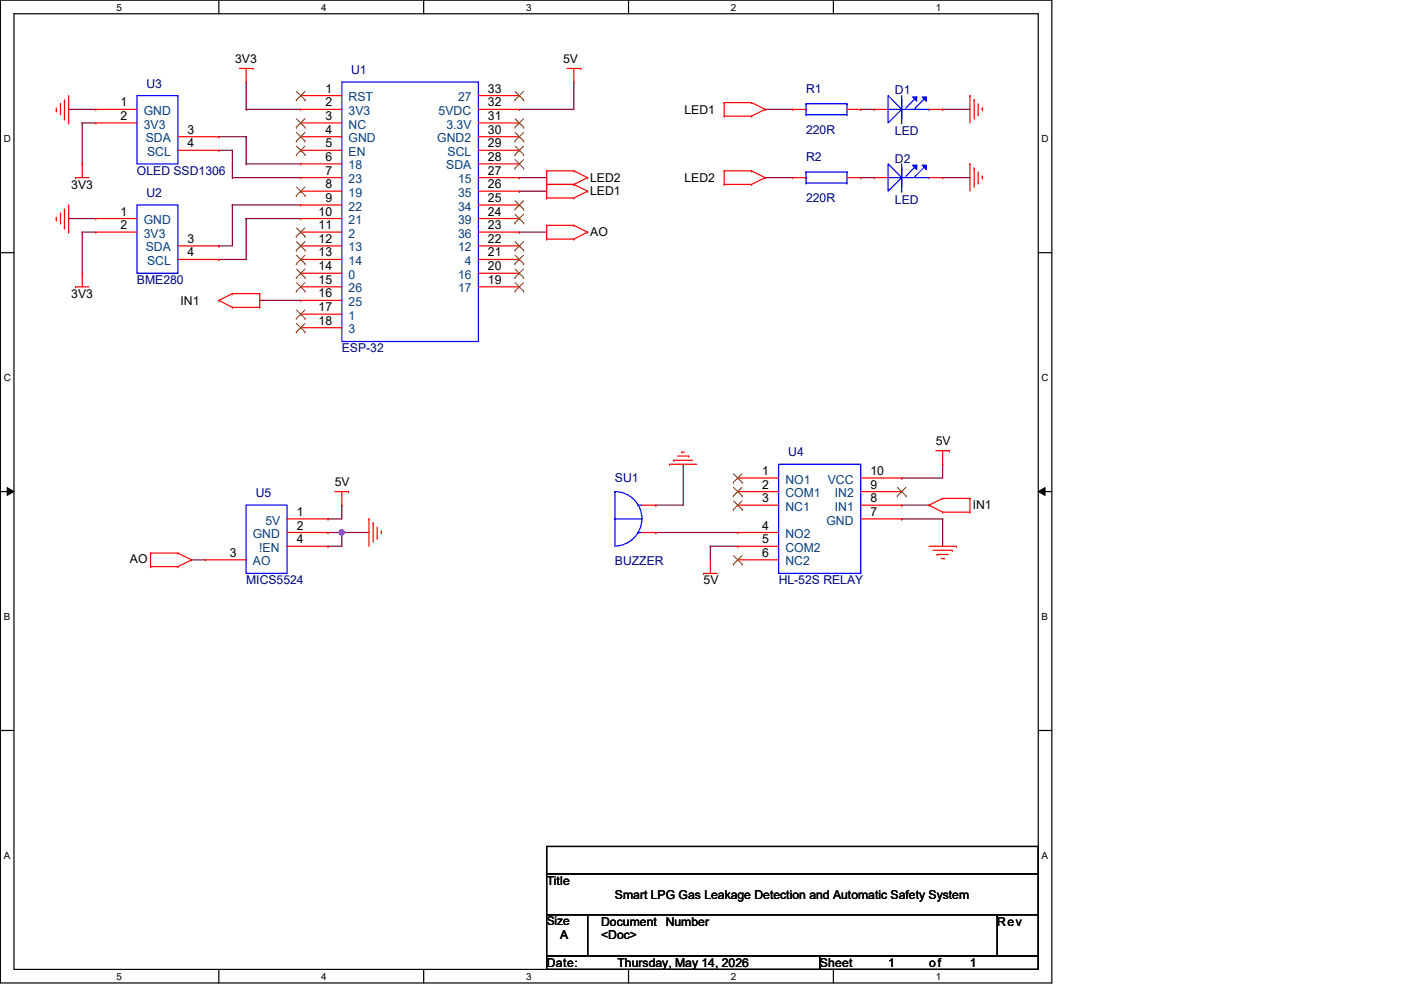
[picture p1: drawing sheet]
<svg xmlns="http://www.w3.org/2000/svg" width="297mm" height="210mm" viewBox="0 0 297 210" stroke-linecap="round" stroke-linejoin="round" font-family="sans-serif">
<path d="M.1 0h222.9v208.5h-222.9zM3 2.9h217.1v202.7h-217.1z" fill="none" stroke="#000" stroke-width=".25"/>
<g fill="#fff">
<path d="M24.7 .3h1.1v2.4h-1.1z"/>
<path d="M24.7 205.9h1.1v2.3h-1.1z"/>
</g>
<path d="M46.4 0v2.9M46.4 205.6v2.9" fill="none" stroke="#000" stroke-width=".25"/>
<g fill="#fff">
<path d="M68.1 .3h1.2v2.4h-1.2z"/>
<path d="M68.1 205.9h1.2v2.3h-1.2z"/>
</g>
<path d="M89.8 0v2.9M89.8 205.6v2.9" fill="none" stroke="#000" stroke-width=".25"/>
<g fill="#fff">
<path d="M111.5 .3h1.2v2.4h-1.2z"/>
<path d="M111.5 205.9h1.2v2.3h-1.2z"/>
</g>
<path d="M133.3 0v2.9M133.3 205.6v2.9" fill="none" stroke="#000" stroke-width=".25"/>
<g fill="#fff">
<path d="M155 .3h1.1v2.4h-1.1z"/>
<path d="M155 205.9h1.1v2.3h-1.1z"/>
</g>
<path d="M176.7 0v2.9M176.7 205.6v2.9" fill="none" stroke="#000" stroke-width=".25"/>
<g fill="#fff">
<path d="M198.4 .3h1.2v2.4h-1.2z"/>
<path d="M198.4 205.9h1.2v2.3h-1.2z"/>
<path d="M.8 28.2h1.5v2.4h-1.5z"/>
<path d="M220.8 28.2h1.5v2.4h-1.5z"/>
<path d="M.8 78.9h1.5v2.3h-1.5z"/>
<path d="M220.8 78.9h1.5v2.3h-1.5z"/>
</g>
<path d="M.1 53.6h2.9M220.1 53.6h2.9" fill="none" stroke="#000" stroke-width=".25"/>
<g fill="#fff">
<path d="M.8 129.6h1.4v2.3h-1.4z"/>
<path d="M220.8 129.6h1.4v2.3h-1.4z"/>
</g>
<path d="M.1 104.3h2.9M220.1 104.3h2.9" fill="none" stroke="#000" stroke-width=".25"/>
<path d="M1.5 103.4l1.5 .9-1.5 .8zM220.1 104.3l1.5-.9v1.7z" fill="#000"/>
<path d="M1.5 103.4l1.5 .9-1.5 .8zM220.1 104.3l1.5-.9v1.7z" fill="none" stroke="#000" stroke-width=".21"/>
<g fill="#fff">
<path d="M.8 180.3h1.4v2.3h-1.4z"/>
<path d="M220.8 180.3h1.4v2.3h-1.4z"/>
</g>
<path d="M.1 154.9h2.9M220.1 154.9h2.9" fill="none" stroke="#000" stroke-width=".25"/>
<g fill="none" stroke="#800040" stroke-width=".25">
<path d="M52.2 17.4h.1M52.2 17.4v5.8M121.7 17.4h.1M121.7 17.4v5.8h-11.6M14.6 23.2h.1M14.6 23.2h5.7M17.4 26.1h.1M17.4 26.1v8.7M17.4 26.1h2.9M46.4 29h.1M46.4 31.9h.1M46.4 29h5.8"/>
<path d="M46.4 31.9h2.9M49.3 31.9h.1M49.3 37.7h.1M49.3 31.9v5.8M49.3 37.7h14.5M52.2 23.2h.1M52.2 29h.1M52.2 34.8h.1M52.2 29v5.8M52.2 23.2h11.6M52.2 34.8h11.6M110.1 23.2h.1"/>
<path d="M14.6 46.4h.1M14.6 46.4h5.7M17.4 49.2h.1M17.4 49.2v8.8M17.4 49.2h2.9M46.4 55h.1M46.4 52.2h.1M49.3 43.5h.1M49.3 43.5v8.7h-2.9M49.3 43.5h14.5M52.2 46.4h.1M52.2 46.4v8.6h-5.8"/>
<path d="M52.2 46.4h11.6M69.6 110.1h.1M69.6 112.9h.1M69.6 115.9h.1M69.6 112.9h2.9M72.5 107.1h.1M72.5 112.9h.1M72.5 107.1v3h-2.9M72.5 112.9v3h-2.9"/>
</g>
<circle cx="72.4" cy="112.9" r=".56" fill="#f0f"/>
<circle cx="72.4" cy="112.9" r=".56" fill="none" stroke="#f0f" stroke-width=".25"/>
<g fill="none" stroke="#800040" stroke-width=".25">
<path d="M110.1 37.7h.1M110.1 37.7h5.8M162.2 23.2h.1M162.2 37.7h.1M162.2 37.7h5.8M162.2 23.2h5.8M182.5 23.2h.1M182.5 37.7h.1M182.5 37.7h2.9M182.5 23.2h2.9M199.9 23.2h.1M199.9 37.7h.1"/>
<path d="M199.9 37.7h5.8M199.9 23.2h5.8M110.1 49.2h.1M110.1 40.6h.1M110.1 49.2h5.8M110.1 40.6h5.8M55.1 63.7h.1M55.1 63.7h8.7M144.9 98.5h.1M144.9 98.5v8.6h-5.8M199.9 98.5h.1M199.9 98.5v2.9h-8.7"/>
<path d="M40.6 118.7h.1M40.6 118.7h2.9M72.5 112.9h.1M72.5 112.9h5.7M139.1 112.9h.1M139.1 107.1h.1M139.1 112.9h17.3M150.6 115.9h.1M150.6 115.9h5.8M150.6 115.9v2.8M191.2 110.1h.1M191.2 101.4h.1"/>
<path d="M191.2 107.1h.1M191.2 107.1h5.8M191.2 110.1h8.7M199.9 110.1h.1M199.9 110.1v5.8"/>
</g>
<g fill="none" stroke="#f00" stroke-width=".25">
<path d="M50.8 14.5h2.8M52.2 17.4h.1M52.2 14.5v2.9M53.6 14.5h.1M120.2 14.5h2.9M121.7 17.4h.1M121.7 14.5v2.9M123.1 14.5h.1M11.9 23.5h.1M11.9 22.9v.6M12.8 22h.1M12.8 22v2.3"/>
<path d="M13.7 25.2h.1M13.7 21.2v4M14.6 26.1h.1M14.6 20.3v5.8M16 37.7h.1M16 37.7h2.9M17.4 34.8h.1M17.4 34.8v2.9M115.9 39.1h.1M115.9 36.2h.1M115.9 39.1h5.8M115.9 36.2v5.8"/>
<path d="M115.9 36.2h5.8M121.7 39.1h.1M121.7 36.2h.1M121.7 39.1l2.9 1.5M121.7 36.2l2.9 1.5M124.6 37.7h.1M124.6 37.7l-2.9 1.4M153.5 24.6h.1M153.5 21.8h.1M153.5 39.1h.1M153.5 36.2h.1M153.5 39.1h5.8"/>
<path d="M153.5 36.2h5.8M153.5 21.8h5.8M153.5 24.6h5.8M153.5 21.8v2.8M153.5 36.2v2.9M159.3 21.8h.1M159.3 24.6h.1M159.3 36.2h.1M159.3 39.1h.1M159.3 21.8l2.9 1.4M159.3 36.2l2.9 1.5M162.2 23.2h.1"/>
<path d="M162.2 37.7h.1M162.2 23.2l-2.9 1.4M162.2 37.7l-2.9 1.4M205.7 20.3h.1M205.7 34.8h.1M205.7 20.3v5.8M205.7 34.8v5.8M206.5 21.2h.1M206.5 35.6h.1M206.5 21.2v4M206.5 35.6v4.1M207.4 24.3h.1"/>
<path d="M207.4 38.8h.1M207.4 22v2.3M207.4 36.5v2.3M208.3 22.9h.1M208.3 37.4h.1M208.3 22.9v.6M208.3 37.4v.6M11.9 46.7h.1M11.9 46.1v.6M12.8 45.2h.1M12.8 45.2v2.3M13.7 48.4h.1"/>
<path d="M13.7 44.3v4.1M14.6 49.2h.1M14.6 43.5v5.7M17.4 58h.1M17.4 58v2.8M115.9 42h.1M115.9 50.7h.1M115.9 47.8h.1M115.9 42h5.8M115.9 47.8v2.9M115.9 47.8h5.8M115.9 50.7h5.8"/>
<path d="M121.7 42h.1M121.7 47.8h.1M121.7 50.7h.1M121.7 47.8l2.9 1.4M124.6 40.6h.1M124.6 49.2h.1M124.6 40.6l-2.9 1.4M124.6 49.2l-2.9 1.5M16 60.8h.1M16 60.8h2.9M46.4 63.7h.1M46.4 63.7l2.9 1.5"/>
<path d="M49.3 62.3h.1M49.3 65.2h.1M49.3 62.3l-2.9 1.4M49.3 62.3h5.8M49.3 65.2h5.8M55.1 62.3h.1M55.1 65.2h.1M55.1 62.3v2.9M141.9 98.5h.1M141.9 98.5h5.8M142.8 97.6h.1M142.8 97.6h4.1"/>
<path d="M143.7 96.7h2.3M144.6 95.9h.1M144.6 95.9h.5M146 96.7h.1M198.4 95.6h2.9M199.9 98.5h.1M199.9 95.6v2.9M201.3 95.6h.1M31.9 117.3h.1M31.9 117.3v2.9M31.9 117.3h5.8M37.7 117.3h.1"/>
<path d="M37.7 117.3l2.9 1.4M40.6 118.7h.1M40.6 118.7l-2.9 1.5M71 104.3h2.9M72.5 107.1h.1M72.5 104.3v2.8M73.9 104.3h.1M78.2 110.1h.1M78.2 110.1v5.8M79.1 110.9h.1M79.1 110.9v4.1M80 114.1h.1"/>
<path d="M80 111.8v2.3M80.9 112.6h.1M80.9 112.6v.6M150.6 118.7h.1M150.6 118.7v2.9M197 107.1h.1M197 107.1l2.9 1.5M197 115.9h5.8M197.8 116.7h4.1M198.7 117.6h.1M198.7 117.6h2.3M199.6 118.4h.5"/>
<path d="M199.9 105.7h.1M199.9 108.6h.1M199.9 105.7l-2.9 1.4M199.9 105.7h5.8M199.9 108.6h5.8M200.1 118.4h.1M201.9 116.7h.1M202.8 115.9h.1M205.7 105.7h.1M205.7 108.6h.1M205.7 105.7v2.9M31.9 120.2h.1"/>
<path d="M31.9 120.2h5.8M37.7 120.2h.1M149.2 121.6h.1M149.2 121.6h2.9"/>
</g>
<path d="M115.9 179.5h104.2v5.8h-104.2zM115.9 185.3h104.2v8.7h-104.2zM115.9 194h8.7v8.7h-8.7zM124.6 194h86.9v8.7h-86.9zM211.5 194h8.6v8.7h-8.6zM115.9 202.7h57.9v2.9h-57.9zM173.8 202.7h46.3v2.9h-46.3z" fill="none" stroke="#000" stroke-width=".25"/>
<path d="M188.3 34.8l2.9 2.9-2.9 2.9zM188.3 37.7h8.7M191.2 37.7h.1M191.2 35.6h.1M191.2 34.8v5.8M194.1 37.4h.1M194.3 35.1h.1M194.3 35.1l-2.2 2.3M196.4 35.1l-2.3 2.3M197 37.7h.1M191.2 40.6h.1" fill="none" stroke="#00f" stroke-width=".25"/>
<path d="M193.5 35.1h.8v.8z" fill="#00f"/>
<path d="M193.5 35.1h.8v.8z" fill="none" stroke="#00f" stroke-width=".25"/>
<path d="M195.5 35.1h.9v.8z" fill="#00f"/>
<path d="M188.3 20.3l2.9 2.9-2.9 2.9zM188.3 23.2h8.7M191.2 23.2h.1M191.2 21.2h.1M191.2 26.1h.1M191.2 20.3v5.8M194.1 22.9h.1M194.3 20.6h.1M194.3 20.6l-2.2 2.3M195.5 35.1h.9v.8zM196.4 20.6l-2.3 2.3M197 23.2h.1" fill="none" stroke="#00f" stroke-width=".25"/>
<path d="M185.4 37.7h.1M185.4 37.7h2.9M197 37.7h2.9M199.9 37.7h.1" fill="none" stroke="#f00" stroke-width=".25"/>
<path d="M193.5 20.6h.8v.9z" fill="#00f"/>
<path d="M193.5 20.6h.8v.9z" fill="none" stroke="#00f" stroke-width=".25"/>
<path d="M195.5 20.6h.9v.9z" fill="#00f"/>
<g fill="none" stroke="#00f" stroke-width=".25">
<path d="M72.5 17.4h28.9v55h-28.9zM29 20.3h8.7v14.5h-8.7zM170.9 36.5h.1M170.9 38.8h.1M170.9 37.7h.1M170.9 22h.1M170.9 24.3h.1M170.9 23.2h.1M170.9 22v2.3M170.9 36.5v2.3M170.9 36.5h8.7M170.9 38.8h8.7"/>
<path d="M170.9 22h8.7M170.9 24.3h8.7M179.6 36.5h.1M179.6 38.8h.1M179.6 22h.1M179.6 24.3h.1M179.6 22v2.3M179.6 36.5v2.3M195.5 20.6h.9v.9zM29 43.5h8.7v14.5h-8.7zM165.1 98.5h17.4v23.1h-17.4zM52.2 107.1h8.7v14.5h-8.7z"/>
<path d="M130.4 104.3h.1M130.4 104.3a5.8 5.8 0 0 1 5.7 5.8M130.4 110.1h.1M130.4 104.3v11.6M130.4 110.1h5.7M135.3 112.9h.1M135.3 107.1h.1M135.3 112.9h.8M135.3 107.1h.8M136.1 110.1a5.8 5.8 0 0 1-5.7 5.7"/>
</g>
<g fill="none" stroke="#f00" stroke-width=".25">
<path d="M20.3 23.2h.1M20.3 26.1h.1M20.3 23.2h8.7M20.3 26.1h8.7M37.7 29h8.7M37.7 31.9h8.7M46.4 29h.1M46.4 31.9h.1M63.8 20.3h.1M63.8 23.2h.1M63.8 26.1h.1M63.8 29h.1"/>
<path d="M63.8 31.9h.1M63.8 34.8h.1M63.8 37.7h.1M63.8 23.2h8.7M63.8 26.1h8.7M63.8 29h8.7M63.8 31.9h8.7M63.8 37.7h8.7M63.8 20.3h8.7M63.8 34.8h8.7M101.4 23.2h8.7M101.4 26.1h8.7"/>
<path d="M101.4 29h8.7M101.4 31.9h8.7M101.4 37.7h8.7M101.4 20.3h8.7M101.4 34.8h8.7M110.1 20.3h.1M110.1 23.2h.1M110.1 26.1h.1M110.1 29h.1M110.1 31.9h.1M110.1 34.8h.1M110.1 37.7h.1"/>
<path d="M168 37.7h.1M168 23.2h.1M168 23.2h2.9M168 37.7h2.9M179.6 23.2h2.9M179.6 37.7h2.9M182.5 37.7h.1M182.5 23.2h.1M185.4 23.2h.1M185.4 23.2h2.9M197 23.2h2.9M199.9 23.2h.1"/>
<path d="M20.3 46.4h.1M20.3 49.2h.1M20.3 46.4h8.7M20.3 49.2h8.7M37.7 52.2h8.7M37.7 55h8.7M46.4 52.2h.1M46.4 55h.1M63.8 40.6h.1M63.8 43.5h.1M63.8 46.4h.1M63.8 49.2h.1"/>
<path d="M63.8 52.2h.1M63.8 55h.1M63.8 58h.1M63.8 46.4h8.7M63.8 49.2h8.7M63.8 52.2h8.7M63.8 55h8.7M63.8 40.6h8.7M63.8 43.5h8.7M63.8 58h8.7M101.4 46.4h8.7M101.4 49.2h8.7"/>
<path d="M101.4 52.2h8.7M101.4 55h8.7M101.4 40.6h8.7M101.4 43.5h8.7M101.4 58h8.7M110.1 58h.1M110.1 55h.1M110.1 52.2h.1M110.1 49.2h.1M110.1 46.4h.1M110.1 43.5h.1M110.1 40.6h.1"/>
<path d="M63.8 60.8h.1M63.8 63.7h.1M63.8 66.6h.1M63.8 69.5h.1M63.8 60.8h8.7M63.8 63.7h8.7M63.8 66.6h8.7M63.8 69.5h8.7M101.4 60.8h8.7M110.1 60.8h.1M43.5 118.7h.1M43.5 118.7h8.7"/>
<path d="M60.9 110.1h8.7M60.9 112.9h8.7M60.9 115.9h8.7M69.6 110.1h.1M69.6 112.9h.1M69.6 115.9h.1M136.1 112.9h3M136.1 107.1h3M139.1 112.9h.1M139.1 107.1h.1M156.4 101.4h.1M156.4 112.9h.1"/>
<path d="M156.4 104.3h.1M156.4 115.9h.1M156.4 107.1h.1M156.4 118.7h.1M156.4 112.9h8.7M156.4 118.7h8.7M156.4 115.9h8.7M156.4 107.1h8.7M156.4 101.4h8.7M156.4 104.3h8.7M182.5 110.1h8.7M182.5 107.1h8.7"/>
<path d="M182.5 101.4h8.7M182.5 104.3h8.7M191.2 110.1h.1M191.2 107.1h.1M191.2 104.3h.1M191.2 101.4h.1"/>
</g>
<g fill="none" stroke="#804000" stroke-width=".21">
<path d="M62.9 19.4l1.8 1.8M64.6 19.4l-1.8 1.8M109.2 19.4l1.8 1.8M111 19.4l-1.8 1.8M62.8 21.2h.1M62.8 27h.1M62.8 29.9h.1M62.8 32.8h.1M62.9 25.2l1.8 1.8M62.9 28.1l1.8 1.8M62.9 31l1.8 1.8M62.9 39.7l1.8 1.8"/>
<path d="M64.6 25.2l-1.8 1.8M64.6 28.1l-1.8 1.8M64.6 31l-1.8 1.8M64.6 39.7l-1.8 1.8M64.7 21.2h.1M64.7 27h.1M64.7 29.9h.1M64.7 32.8h.1M109.2 21.2h.1M109.2 27h.1M109.2 29.9h.1M109.2 32.8h.1"/>
<path d="M109.2 35.7h.1M109.2 25.2l1.8 1.8M109.2 28.1l1.8 1.8M109.2 31l1.8 1.8M109.2 33.9l1.8 1.8M111 25.2l-1.8 1.8M111 28.1l-1.8 1.8M111 31l-1.8 1.8M111 33.9l-1.8 1.8M111 21.2h.1M111 27h.1M111 29.9h.1"/>
<path d="M111 32.8h.1M111 35.7h.1M62.8 41.5h.1M62.8 50.2h.1M62.8 53.1h.1M62.8 56h.1M62.8 58.9h.1M62.9 48.3l1.8 1.9M62.9 51.3l1.8 1.8M62.9 54.1l1.8 1.9M62.9 57.1l1.8 1.8M62.9 59.9l1.8 1.9"/>
<path d="M64.6 48.3l-1.8 1.9M64.6 51.3l-1.8 1.8M64.6 54.1l-1.8 1.9M64.6 57.1l-1.8 1.8M64.6 59.9l-1.8 1.9M64.7 41.5h.1M64.7 50.2h.1M64.7 53.1h.1M64.7 56h.1M64.7 58.9h.1M109.2 58.9h.1M109.2 56h.1"/>
<path d="M109.2 53.1h.1M109.2 47.3h.1M109.2 44.4h.1M109.2 59.9l1.8 1.9M109.2 57.1l1.8 1.8M109.2 54.1l1.8 1.9M109.2 51.3l1.8 1.8M109.2 45.5l1.8 1.8M109.2 42.6l1.8 1.8M111 59.9l-1.8 1.9M111 57.1l-1.8 1.8M111 54.1l-1.8 1.9"/>
<path d="M111 51.3l-1.8 1.8M111 45.5l-1.8 1.8M111 42.6l-1.8 1.8M111 58.9h.1M111 56h.1M111 53.1h.1M111 47.3h.1M111 44.4h.1M62.8 61.8h.1M62.8 67.6h.1M62.8 70.4h.1M62.9 65.7l1.8 1.9"/>
<path d="M62.9 68.6l1.8 1.8M64.6 65.7l-1.8 1.9M64.6 68.6l-1.8 1.8M64.7 61.8h.1M64.7 67.6h.1M64.7 70.4h.1M109.2 61.8h.1M111 61.8h.1M155.5 102.3h.1M155.5 105.2h.1M155.5 108.1h.1M155.5 119.7h.1"/>
<path d="M155.5 100.5l1.8 1.8M155.5 103.4l1.8 1.8M155.5 106.3l1.8 1.8M155.5 117.9l1.8 1.8M157.3 100.5l-1.8 1.8M157.3 103.4l-1.8 1.8M157.3 106.3l-1.8 1.8M157.3 117.9l-1.8 1.8M157.3 102.3h.1M157.3 105.2h.1M157.3 108.1h.1M157.3 119.7h.1"/>
<path d="M190.2 105.2h.1M190.3 103.4l1.8 1.8M192.1 103.4l-1.9 1.8M192.1 105.2h.1"/>
</g>
<circle cx="72.4" cy="112.9" r=".56" fill="#f0f"/>
<circle cx="72.4" cy="112.9" r=".56" fill="none" stroke="#f0f" stroke-width=".25"/>
<g font-size="2.6">
<text x="49.9" y="13.4">3V3</text>
<text x="119.4" y="13.4">5V</text>
<text x="25.6" y="22.6">1</text>
<text x="69" y="19.6">1</text>
<text x="69" y="22.6">2</text>
<text x="103.5" y="19.6">33</text>
<text x="103.5" y="22.6">32</text>
<text x="25.6" y="25.4">2</text>
<text x="39.7" y="28.4">3</text>
<text x="69" y="25.4">3</text>
<text x="69" y="28.4">4</text>
<text x="103.5" y="25.4">31</text>
<text x="103.5" y="28.4">30</text>
<text x="145.1" y="24.1">LED1</text>
<text x="39.7" y="31.2">4</text>
<text x="69" y="31.2">5</text>
<text x="69" y="34.1">6</text>
<text x="103.5" y="31.2">29</text>
<text x="103.5" y="34.1">28</text>
<text x="15.1" y="40">3V3</text>
<text x="69" y="37">7</text>
<text x="69" y="39.9">8</text>
<text x="103.5" y="37">27</text>
<text x="103.5" y="39.9">26</text>
<text x="125.1" y="41.4">LED1</text>
<text x="125.1" y="38.6">LED2</text>
<text x="145.1" y="38.6">LED2</text>
<text x="25.6" y="45.7">1</text>
<text x="67.6" y="45.7">10</text>
<text x="69" y="42.8">9</text>
<text x="103.5" y="45.7">24</text>
<text x="103.5" y="42.8">25</text>
<text x="25.6" y="48.6">2</text>
<text x="39.7" y="51.5">3</text>
<text x="67.6" y="48.6">11</text>
<text x="67.6" y="51.5">12</text>
<text x="103.5" y="51.5">22</text>
<text x="103.5" y="48.6">23</text>
<text x="125.1" y="50.1">AO</text>
<text x="39.7" y="54.4">4</text>
<text x="67.6" y="54.4">13</text>
<text x="67.6" y="57.3">14</text>
<text x="103.5" y="57.3">20</text>
<text x="103.5" y="54.4">21</text>
<text x="15.1" y="63.2">3V3</text>
<text x="38.3" y="64.6">IN1</text>
<text x="67.6" y="60.2">15</text>
<text x="67.6" y="63.1">16</text>
<text x="67.6" y="66">17</text>
<text x="103.5" y="60.2">19</text>
<text x="67.6" y="68.9">18</text>
<text x="198.4" y="94.4">5V</text>
<text x="161.6" y="100.8">1</text>
<text x="184.5" y="100.8">10</text>
<text x="71" y="103.1">5V</text>
<text x="161.6" y="103.6">2</text>
<text x="161.6" y="106.5">3</text>
<text x="184.5" y="106.5">8</text>
<text x="184.5" y="103.6">9</text>
<text x="62.9" y="109.4">1</text>
<text x="62.9" y="112.3">2</text>
<text x="161.6" y="112.3">4</text>
<text x="184.5" y="109.4">7</text>
<text x="206.2" y="108">IN1</text>
<text x="27.6" y="119.3">AO</text>
<text x="48.7" y="118.1">3</text>
<text x="62.9" y="115.2">4</text>
<text x="161.6" y="115.2">5</text>
<text x="161.6" y="118.1">6</text>
<text x="149.2" y="124">5V</text>
<text x="115.9" y="187.7">Title</text>
<text x="130.4" y="190.6">Smart LPG Gas Leakage Detection and Automatic Safety System</text>
<text x="127.5" y="196.3">Document</text>
<text x="141.1" y="196.3">Number</text>
<text x="211.5" y="196.3">Rev</text>
<text x="118.8" y="199.3">A</text>
<text x="127.5" y="199.3">&lt;Doc&gt;</text>
<text x="115.9" y="205.1">Date:</text>
<text x="130.9" y="205.1">Thursday, May 14, 2026</text>
<text x="173.8" y="205.1">Sheet</text>
<text x="188.3" y="205.1">1</text>
<text x="197" y="205.1">of</text>
<text x="205.7" y="205.1">1</text>
</g>
<g font-size="2.6" fill="#000080">
<text x="74.5" y="15.7">U1</text>
<text x="31" y="18.6">U3</text>
<text x="170.9" y="19.7">R1</text>
<text x="189.7" y="20">D1</text>
<text x="170.9" y="28.4">220R</text>
<text x="189.7" y="28.7">LED</text>
<text x="170.9" y="34.2">R2</text>
<text x="189.7" y="34.5">D2</text>
<text x="29" y="37.1">OLED SSD1306</text>
<text x="31" y="41.7">U2</text>
<text x="170.9" y="42.9">220R</text>
<text x="189.7" y="43.2">LED</text>
<text x="29" y="60.3">BME280</text>
<text x="72.5" y="74.8">ESP-32</text>
<text x="167.1" y="96.7">U4</text>
<text x="54.2" y="105.5">U5</text>
<text x="130.4" y="102.2">SU1</text>
<text x="130.4" y="119.9">BUZZER</text>
<text x="52.2" y="124">MICS5524</text>
<text x="165.1" y="124">HL-52S RELAY</text>
</g>
<g font-size="2.6" fill="#004080">
<text x="73.9" y="21.5">RST</text>
<text x="97.1" y="21.5">27</text>
<text x="30.5" y="24.4">GND</text>
<text x="30.5" y="27.3">3V3</text>
<text x="73.9" y="24.4">3V3</text>
<text x="73.9" y="27.3">NC</text>
<text x="93" y="24.4">5VDC</text>
<text x="94.7" y="27.3">3.3V</text>
<text x="30.9" y="30.2">SDA</text>
<text x="31.2" y="33.1">SCL</text>
<text x="73.9" y="30.2">GND</text>
<text x="73.9" y="33.1">EN</text>
<text x="73.9" y="35.9">18</text>
<text x="92.7" y="30.2">GND2</text>
<text x="94.6" y="35.9">SDA</text>
<text x="94.9" y="33.1">SCL</text>
<text x="73.9" y="38.9">23</text>
<text x="73.9" y="41.7">19</text>
<text x="97.1" y="38.9">15</text>
<text x="97.1" y="41.7">35</text>
<text x="30.5" y="47.5">GND</text>
<text x="73.9" y="44.7">22</text>
<text x="73.9" y="47.5">21</text>
<text x="97.1" y="47.5">39</text>
<text x="97.1" y="44.7">34</text>
<text x="30.5" y="50.4">3V3</text>
<text x="30.9" y="53.3">SDA</text>
<text x="73.9" y="50.4">2</text>
<text x="73.9" y="53.3">13</text>
<text x="97.1" y="53.3">12</text>
<text x="97.1" y="50.4">36</text>
<text x="31.2" y="56.2">SCL</text>
<text x="73.9" y="56.2">14</text>
<text x="73.9" y="59.1">0</text>
<text x="97.1" y="59.1">16</text>
<text x="98.5" y="56.2">4</text>
<text x="73.9" y="62">26</text>
<text x="73.9" y="64.9">25</text>
<text x="97.1" y="62">17</text>
<text x="73.9" y="67.8">1</text>
<text x="73.9" y="70.7">3</text>
<text x="166.5" y="102.6">NO1</text>
<text x="166.5" y="105.5">COM1</text>
<text x="175.5" y="102.6">VCC</text>
<text x="177" y="105.5">IN2</text>
<text x="56.3" y="111.3">5V</text>
<text x="166.5" y="108.3">NC1</text>
<text x="175.2" y="111.3">GND</text>
<text x="177" y="108.3">IN1</text>
<text x="53.6" y="114.1">GND</text>
<text x="53.6" y="119.9">AO</text>
<text x="54.9" y="117.1">!EN</text>
<text x="166.5" y="114.1">NO2</text>
<text x="166.5" y="117.1">COM2</text>
<text x="166.5" y="119.9">NC2</text>
</g>
<text font-size="2.5" x="115.9" y="196.3">Size</text>
<g font-size="2.1">
<text x="24.7" y="2.2">5</text>
<text x="68.1" y="2.2">4</text>
<text x="111.5" y="2.2">3</text>
<text x="155" y="2.2">2</text>
<text x="198.4" y="2.2">1</text>
<text x=".8" y="30.1">D</text>
<text x="220.8" y="30.1">D</text>
<text x=".8" y="80.8">C</text>
<text x="220.8" y="80.8">C</text>
<text x=".8" y="131.5">B</text>
<text x="220.8" y="131.5">B</text>
<text x=".8" y="182.2">A</text>
<text x="220.8" y="182.2">A</text>
<text x="24.7" y="207.8">5</text>
<text x="68.1" y="207.8">4</text>
<text x="111.5" y="207.8">3</text>
<text x="155" y="207.8">2</text>
<text x="198.4" y="207.8">1</text>
</g>
</svg>
